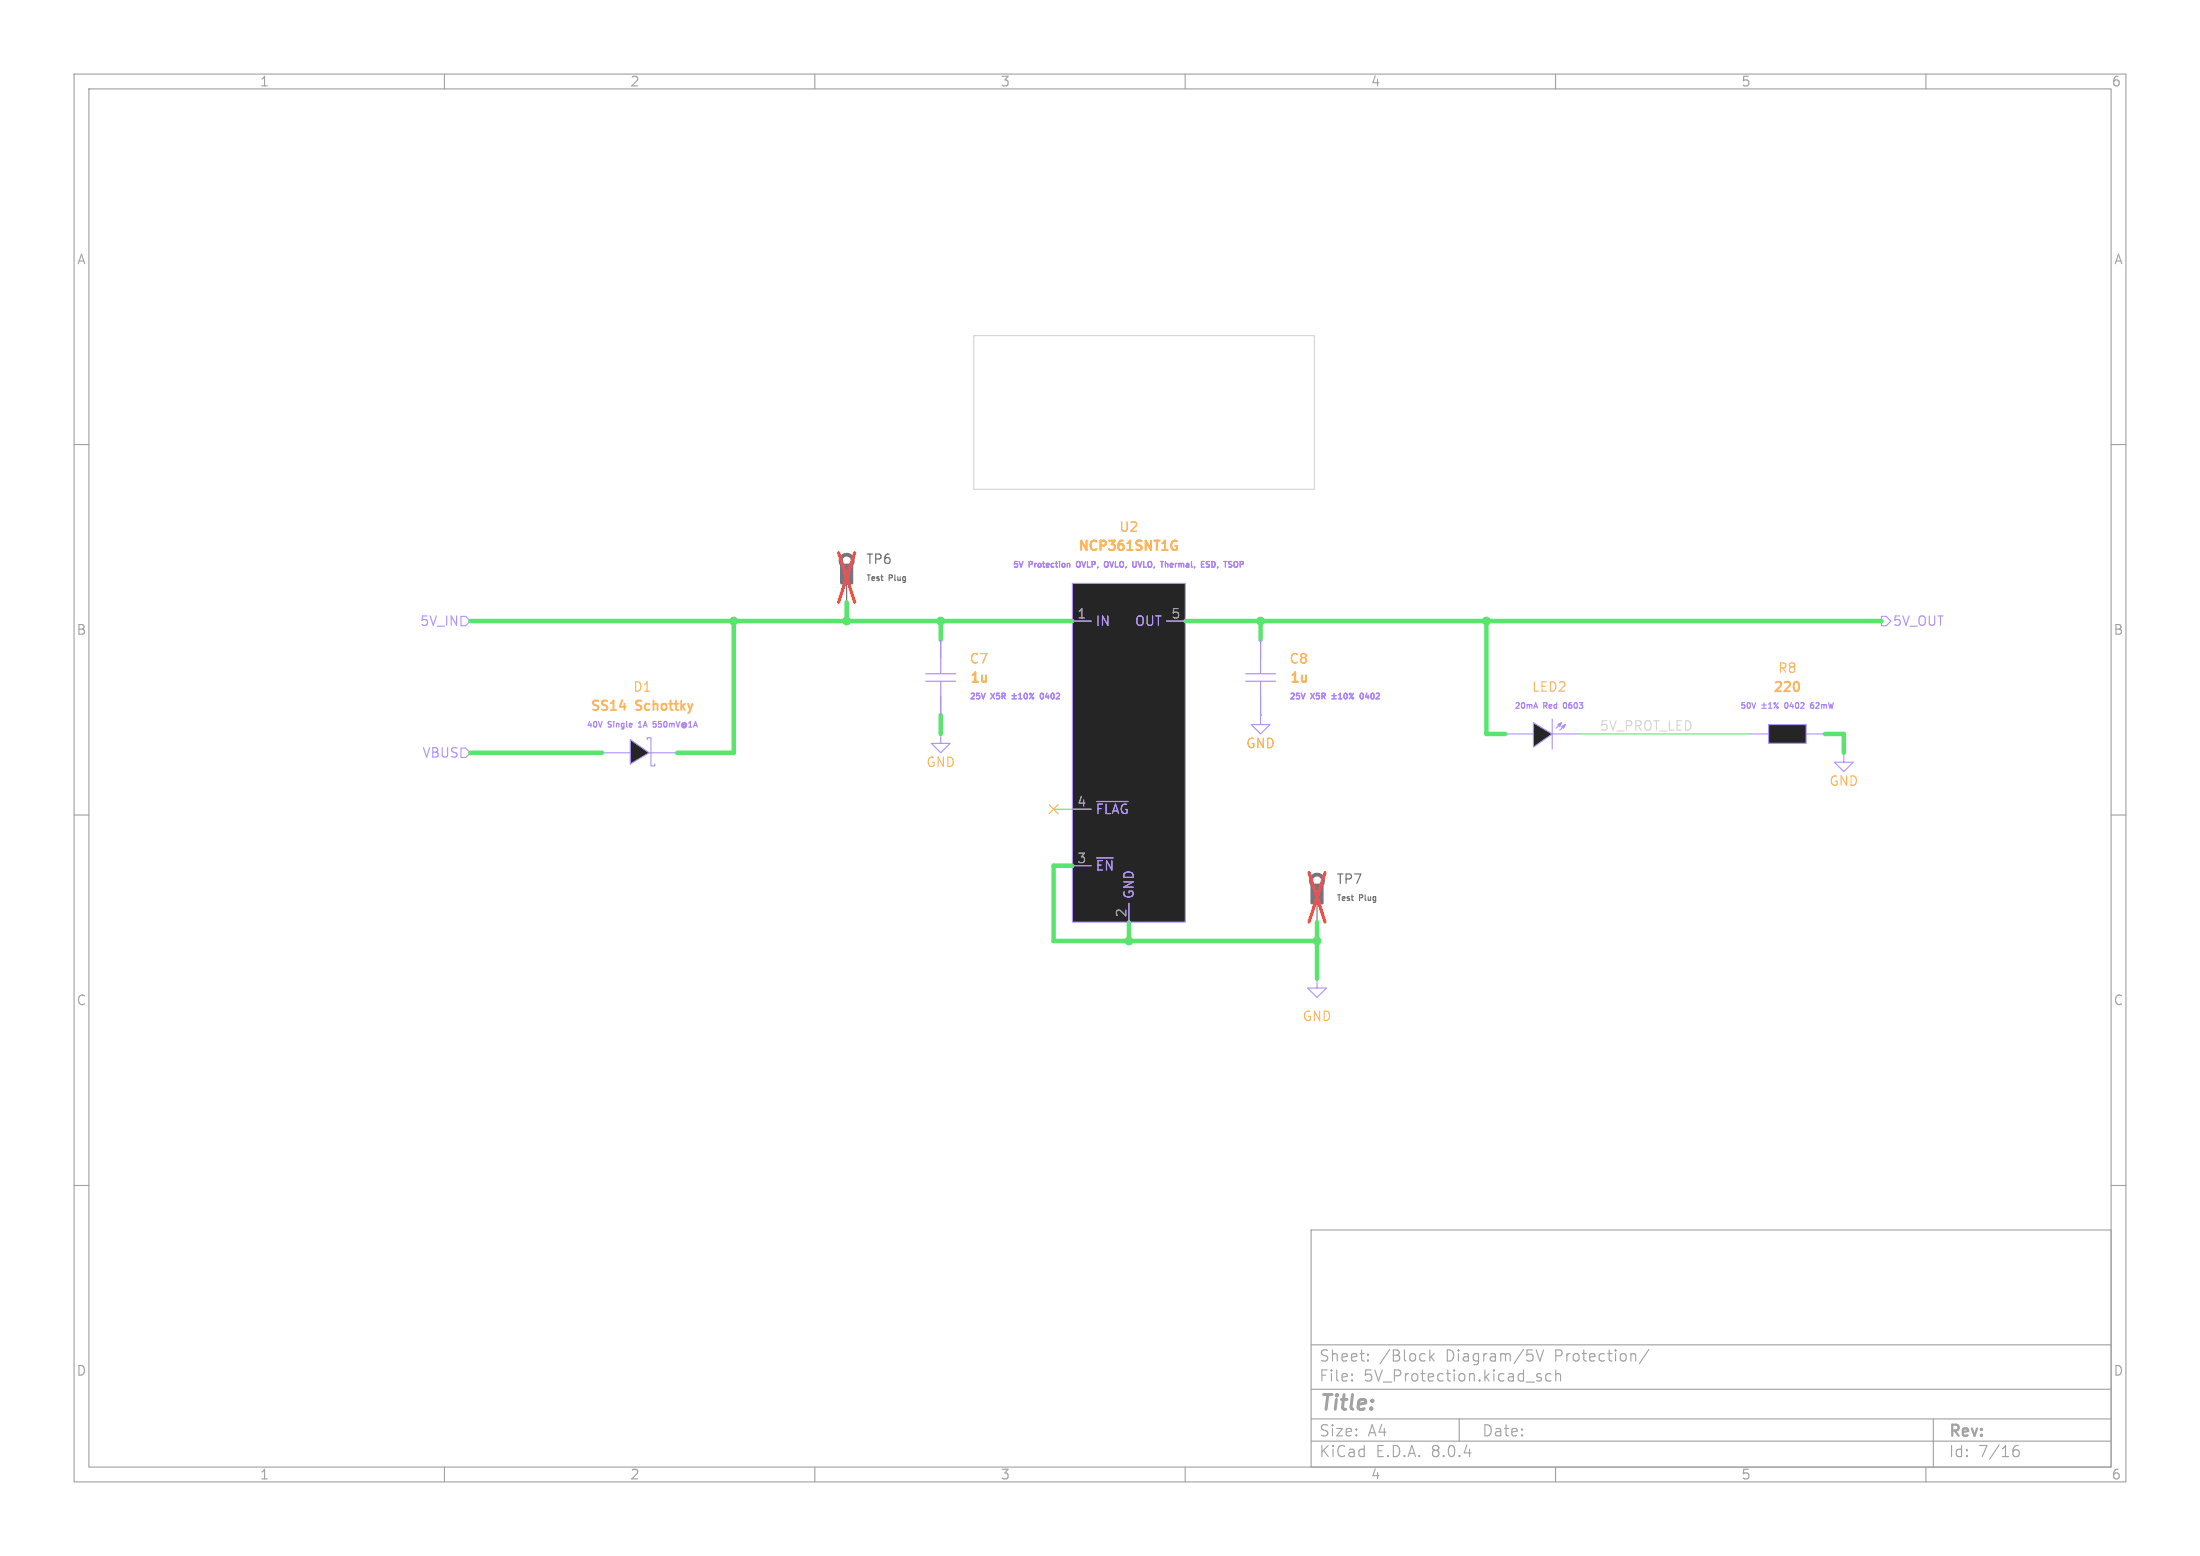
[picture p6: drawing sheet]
<svg xmlns="http://www.w3.org/2000/svg" width="297mm" height="210mm" viewBox="0 0 297 210" stroke-linecap="round" stroke-linejoin="round" font-family="sans-serif">
<g fill="none" stroke="#a2a2a2" stroke-width=".15">
<path d="M10 10h277v190h-277zM12 12h273v186h-273zM60 10v2M110 10v2M160 10v2M210 10v2M260 10v2M10 60h2M285 60h2M10 110h2M285 110h2M10 160h2"/>
<path d="M285 160h2M177 166h108v32h-108zM60 198v2M110 198v2M160 198v2M177 194.5h108M177 191.5h108M177 187.5h108M177 181.5h108M182.5 186.3h.1l-.1 .1M182.5 186.3v.1M182.5 185.5v.1"/>
<path d="M182.5 185.5h.1l-.1 .1M184.7 183.6v.1M184.7 183.6h-.1l.1 .1M184.7 182.8v.1M184.7 182.8h-.1l.1 .1M193 182.2v1.5M193.2 183.1l.4 .6M193.6 182.7l-.6 .6M197 191.5v3M207.4 182.2l.5 1.5 .5-1.5M207.7 185.9l.3 .1 .1 .2-.2 .2h-.3M207.7 185.4l.3 .1"/>
<path d="M209.4 185.5l-.4-.1-.3 .3v.4l.1 .2 .2 .1 .4-.1M210 198v2M210 185.5a.37 .37 0 0 1 .7 .1v.8M210 184.9v1.5M220.7 182.8l.1 .9M222.6 182.1l-1.3 2M260 198v2M261 191.5v6.5M271.7 196l.3-.3h.5l.1 .3v.3l-.3 .3h-.3l-.3-.3M272.5 195.1a.6 .6 0 0 0-.8 .6"/>
</g>
<path d="M125 92h4M125 90.9h4M127 99.1v1.2h1.3l-1.3 1.3-1.3-1.3h1.3M127 99.1h.1M127 86.4v4.5M127 92v4.5" fill="none" stroke="#af92fb" stroke-width=".15"/>
<g fill="none" stroke="#ae81ff" stroke-width=".15">
<path d="M136.6 93.9h.6M136.6 94.3h.6M136.9 93.6v.6M137.5 94.3h.5M137.5 93.8l.2-.2v.7M138.3 93.6h.1a.41 .41 0 0 1 .3 .3 .41 .41 0 0 1-.3 .4l-.1-.3zM139.6 93.6l-.6 .7M140.8 93.6h-.1a.41 .41 0 0 0-.3 .3 .41 .41 0 0 0 .3 .4h.1"/>
<circle cx="139.1" cy="93.7" r=".11"/>
<circle cx="139.5" cy="94.2" r=".11"/>
</g>
<path d="M85.1 99.8l2.5 1.8-2.5 1.5z" fill="#252526"/>
<path d="M85.1 99.8l2.5 1.8-2.5 1.5zM87.4 99.8v-.2h.5v3.8h.5v-.3M81.3 101.6h3.8M87.6 101.6h3.8" fill="none" stroke="#af92fb" stroke-width=".15"/>
<path d="M83.7 95.4h.8" fill="none" stroke="#ffb45b" stroke-width=".25"/>
<path d="M86.2 98.1h.4M86.3 97.6h-.1M88.2 98.1h.2M88.2 97.4h.4M88.4 97.7h-.2" fill="none" stroke="#ae81ff" stroke-width=".15"/>
<path d="M144.8 78.7h15.2v45.8h-15.2z" fill="#252526"/>
<g fill="none" stroke="#af92fb" stroke-width=".15">
<path d="M144.8 78.7h15.2v45.8h-15.2zM144.8 83.8h2.5M157.5 83.8h2.5M168.2 90.9h4M168.2 92h4M170.2 96.5v1.3h1.2l-1.2 1.3-1.3-1.3h1.3M170.2 96.5h.1M170.2 86.4v4.5M170.2 92v4.5M144.8 116.8h2.5M144.8 109.2h2.5M148.1 115.8h2.2"/>
<path d="M148.1 108.2h4.2M248.9 101.6v1.3h1.3l-1.3 1.2-1.3-1.2h1.3M248.9 101.6h.1M152.4 121.9v2.6M177.8 132.1v1.3h1.3l-1.3 1.2-1.3-1.2h1.3M177.8 132.1h.1"/>
</g>
<path d="M158.4 73h.4M158.7 73.7h.2v.4l-.2 .1h-.3" fill="none" stroke="#ffb45b" stroke-width=".25"/>
<g fill="none" stroke="#ae81ff" stroke-width=".15">
<path d="M149.1 76.3a.26 .26 0 0 0 .3 .2M149.4 75.8a.26 .26 0 0 0-.3 .2M153.4 75.8l-.1 .7M157.4 76.1h.2M163.3 75.8l-.4 .1v.2l.3 .1 .1 .2-.2 .1h-.2M166.8 75.8l-.2 .2v.4l.2 .1M179.8 93.9h.6M179.8 94.3h.6M180.1 93.6v.6M180.7 94.3h.4M180.7 93.8l.2-.2v.7M181.5 93.6h.1a.41 .41 0 0 1 .3 .3 .41 .41 0 0 1-.3 .4 .51 .51 0 0 1-.1-.7z"/>
<path d="M182.7 93.6l-.5 .7M183.9 93.6a.41 .41 0 0 0-.3 .3 .41 .41 0 0 0 .3 .4"/>
<circle cx="182.3" cy="93.7" r=".11"/>
<circle cx="182.6" cy="94.2" r=".11"/>
</g>
<g fill="#767676" stroke="#767676" stroke-width=".25">
<path d="M113.5 76.2h1.6v2.5h-1.6z"/>
<path d="M177 119.4h1.6v2.5h-1.6z"/>
</g>
<path d="M113.8 76.3a.83 .83 0 0 1-.1-1.2 .83 .83 0 0 1 1.2 0 .83 .83 0 0 1-.1 1.2M177.3 119.5a.83 .83 0 0 1-.1-1.2 .83 .83 0 0 1 1.2 0 .83 .83 0 0 1-.1 1.2" fill="none" stroke="#767676" stroke-width=".51"/>
<path d="M114.3 78.7v2.6M177.8 121.9v2.6" fill="none" stroke="#767676" stroke-width=".15"/>
<path d="M113.2 74.6l2.2 6.7M115.4 74.6l-2.2 6.7M176.7 117.8l2.2 6.7M178.9 117.8l-2.2 6.7" fill="none" stroke="#e65255" stroke-width=".46"/>
<path d="M238.8 97.8h5v2.5h-5z" fill="#252526"/>
<path d="M236.2 99.1h2.6M238.8 97.8h5v2.5h-5zM243.8 99.1h2.6" fill="none" stroke="#af92fb" stroke-width=".15"/>
<path d="M242.7 92.1l.2 .4v.3l-.2 .4" fill="none" stroke="#ffb45b" stroke-width=".25"/>
<g fill="none" stroke="#ae81ff" stroke-width=".15">
<path d="M237.9 95.2h.5M237.9 95.6h.5M238.1 94.9v.5M238.8 95.6h.4M238.8 95.1l.2-.3v.8M240.1 94.8l-.6 .8M244.7 95.1l-.3 .2M244.8 94.8l-.2 .1-.2 .3 .1 .3 .2 .1"/>
<circle cx="239.6" cy="94.9" r=".11"/>
<circle cx="240" cy="95.5" r=".11"/>
</g>
<g fill="#252526">
<path d="M207 97.5l2.5 1.6-2.5 1.7z"/>
<path d="M210.3 97.8l.5-.3-.2 .5z"/>
<path d="M210.8 98l.5-.2-.2 .5z"/>
</g>
<path d="M62.2 83.2h.7l.6 .6-.6 .7h-.7zM203.2 99.1h3.8M207 97.5l2.5 1.6-2.5 1.7zM209.5 97v4.1M209.5 99.1h3.9M210.3 97.8l.5-.3-.2 .5zM210.6 97.8l-.5 .5M210.8 98l.5-.2-.2 .5zM211.1 98l-.5 .6M254 83.2h.6l.7 .6-.7 .7h-.6zM62.2 101h.7l.6 .6-.6 .6h-.7z" fill="none" stroke="#af92fb" stroke-width=".15"/>
<g fill="#fff">
<path d="M140 47.9h1.2v.3h-.4v2.4h.4v.3h-1.2v-.3h.4v-2.4h-.4z"/>
<path d="M141.8 48.6h.4v.3a.85 .85 0 0 1 1-.3 .85 .85 0 0 1 .6 .9v1.4h-.4v-1.3a.56 .56 0 0 0-.3-.6 .56 .56 0 0 0-.7 .1l-.2 .1v1.7h-.4z"/>
<path d="M144.7 48a1.22 1.22 0 0 1 1-.2v.3a.54 .54 0 0 0-.5 0 .54 .54 0 0 0-.3 .5h.7v.4h-.7v1.9h-.4v-1.9h-.2v-.4h.2l.1-.3z"/>
<path d="M146.1 48.9a1.11 1.11 0 0 1 1.4-.1 1.11 1.11 0 0 1 .4 1.3 1.06 1.06 0 0 1-1.2 .9 1.06 1.06 0 0 1-.9-1.2h.4a.69 .69 0 0 0 .7 .9 .69 .69 0 0 0 .6-.9 .69 .69 0 0 0-.6-.9 .69 .69 0 0 0-.7 .9h-.4l.1-.5z"/>
<path d="M148.5 48.6h.4v.4a1.16 1.16 0 0 1 1.1-.3v.4l-.2-.1a1.04 1.04 0 0 0-.9 .3v1.6h-.4z"/>
<path d="M150.3 48.6h.4v.3a.9 .9 0 0 1 1.4 0 .88 .88 0 0 1 .9-.3 .88 .88 0 0 1 .7 .6v1.7h-.4v-1.3a.57 .57 0 0 0-.4-.7 .57 .57 0 0 0-.7 .5v1.5h-.4v-1.3a.53 .53 0 0 0-.2-.6 .53 .53 0 0 0-.7 .1l-.2 .1v1.7h-.4z"/>
<path d="M154.4 48.7l.7-.1a.84 .84 0 0 1 1.1 .8v1.5h-.4v-.2a.9 .9 0 0 1-.9 .3 .9 .9 0 0 1-.7-.8h.4a.62 .62 0 0 0 1 .3l.2-.1v-.6h-.2a1.15 1.15 0 0 0-.9 .3l-.1 .1h-.4a1.03 1.03 0 0 1 1.3-.7l.3-.1a.63 .63 0 0 0-1-.4l-.4 .1z"/>
<path d="M156.9 48h.4v.6h.8v.4h-.8v1a.49 .49 0 0 0 .2 .6 .49 .49 0 0 0 .6 0v.3a.78 .78 0 0 1-1.2-.7v-1.2h-.2v-.4h.2z"/>
<path d="M158.6 47.9h.4v.4h-.4z"/>
<path d="M158.6 48.6h.4v2.3h-.4z"/>
<path d="M159.8 48.9a1.11 1.11 0 0 1 1.4-.1 1.11 1.11 0 0 1 .5 1.3 1.06 1.06 0 0 1-1.2 .9 1.06 1.06 0 0 1-.9-1.2h.4a.69 .69 0 0 0 .6 .9 .69 .69 0 0 0 .7-.9 .69 .69 0 0 0-.7-.9 .69 .69 0 0 0-.6 .9h-.4v-.5z"/>
<path d="M162.3 48.6h.4v.3a.85 .85 0 0 1 .9-.3 .85 .85 0 0 1 .6 .9v1.4h-.4v-1.3a.56 .56 0 0 0-.3-.6 .56 .56 0 0 0-.6 .1l-.2 .1v1.7h-.4z"/>
</g>
<g fill="none" stroke="#fff" stroke-width=".15">
<path d="M133.9 54.6a.5 .5 0 0 1 .6-.2 .5 .5 0 0 1 .3 .5v.5a.5 .5 0 0 1-.5 .5 .5 .5 0 0 1-.5-.5zM133.9 56.8v1.2l.3 .3 .4-.1 .2-.2v-1.2M135.3 54.9l.4 1 .4-1M135.5 57.3v1M135.5 57.4a.37 .37 0 0 1 .6 .1v.8M135.6 59.8l.2-.1 .4 .1 .1 .9M136.6 55.4l.7-.2-.1-.3h-.4l-.2 .2v.7l.2 .1 .4-.1M136.8 59.7l.8 1M137.5 57.3h-.4l-.3 .3v.4l.1 .2 .2 .1 .4-.1M137.5 56.8v1.5M137.6 59.7l-.8 1M137.9 54.9v1"/>
<path d="M138.1 57.8l.7-.2v-.3h-.5l-.2 .2 .1 .7 .1 .1 .5-.1M138.3 54.9h-.2l-.2 .2M138.7 54.9l.4 1 .3-1M139.5 57.3v1M139.9 57.3h-.3l-.1 .3M140 59.8l-.4-.1-.3 .3v.4l.1 .2 .2 .1 .4-.1M140.1 54.9a.41 .41 0 0 1 .6 .2v.5a.41 .41 0 0 1-.4 .3 .41 .41 0 0 1-.4-.3v-.5zM140.3 57.3l.3 1 .4-1M140.6 59.7l.1 .9a.41 .41 0 0 0 .6 0M141.3 59.7v1M141.3 54.4v1.2l.3 .3M141.6 57.4a.41 .41 0 0 1 .4-.1 .41 .41 0 0 1 .3 .3v.4a.41 .41 0 0 1-.4 .3 .41 .41 0 0 1-.4-.3z"/>
<path d="M141.9 54.9h.6M142 59.7v1M142.1 54.4v1.2l.1 .2 .3 .1M142.4 59.7l-.3 .1-.1 .2M142.9 56.8v1.3l.2 .2M142.9 59.7v1M143 54.9h.1h.5v1M143.3 59.7l-.2 .1-.2 .2M143.5 57.3h.6M143.6 55.2l-.5 .1a.29 .29 0 0 0-.2 .3 .29 .29 0 0 0 .2 .3l.5-.1M143.7 56.8v1.3l.1 .1 .3 .1M144.5 57.3h.2h.4l.1 1"/>
<path d="M145 54.9h-.4l-.3 .2v.5l.1 .2 .2 .1 .4-.1M145 54.9v1.2a.41 .41 0 0 1-.7 .2M145.1 59.8a.37 .37 0 0 1 .7 .1v.8M145.1 59.7v1M145.2 57.6l-.5 .1a.29 .29 0 0 0-.2 .3 .29 .29 0 0 0 .2 .3l.5-.1M145.6 55.4l.7-.2v-.3h-.5l-.2 .2 .1 .7 .1 .1 .5-.1M146.3 59.7h.5M146.5 59.2v1.3l.1 .1 .2 .1M146.6 57.3v1.2a.41 .41 0 0 1-.7 .2M146.6 57.3h-.5l-.3 .3v.4l.2 .2 .1 .1 .5-.1M147 55.7v.1v.1M147 55.7l-.1 .1 .1 .1"/>
<path d="M147 54.9v.2M147 55.7v.2M147 54.9v.1v.1M147 54.9l-.1 .1 .1 .1M147.2 57.8l.7-.2-.1-.3h-.4l-.2 .2 .1 .7 .1 .1 .4-.1M147.3 59.8v.1M147.3 59.8h.1l-.1 .1M148.5 58.1l.1 .1-.1 .1M148.5 58.1v.1v.1M148.5 57.3v.2M148.5 58.1v.2M148.5 57.3l.1 .1-.1 .1"/>
<path d="M148.5 57.3v.1v.1M149.6 54.4h-.8v.7l.2-.2 .5 .1 .1 .2v.5l-.3 .2h-.3l-.2-.2M149.8 59.2a.59 .59 0 0 0-.7 .6v.6l.2 .2 .4 .1 .2-.1 .1-.5-.2-.3h-.4l-.3 .3M150.3 56.8h.9l-.5 .5a.41 .41 0 0 1 .5 .3v.4l-.2 .2-.5 .1-.2-.2M150.3 55.7v.1v.1M150.3 55.7l-.1 .1 .1 .1M150.3 55.7v.2M150.7 59.3a.36 .36 0 0 1 .4-.1 .36 .36 0 0 1 .2 .3 .77 .77 0 0 1-.4 1.2 .91 .91 0 0 1-.2-1.4zM151.6 54.4a.59 .59 0 0 0-.7 .6v.6l.1 .2 .5 .1 .2-.2 .1-.5-.2-.2-.4-.1-.3 .3M151.6 56.8l.5 1.5 .5-1.5M152.1 59.3a.36 .36 0 0 1 .4-.1 .36 .36 0 0 1 .3 .3 .77 .77 0 0 1-.5 1.2 .91 .91 0 0 1-.2-1.4zM152.3 54.4h1l-.7 1.5"/>
<path d="M153.5 59.8a.37 .37 0 0 1 .6 .1M153.5 59.7v1M153.6 54.4l.5 1.5 .5-1.5M154.1 59.9l.2-.2 .4 .1 .1 .9M154.1 59.9v.8M160.8 59.2h1l-.7 1.5M162.6 59.8l-.3 .3v.3l.3 .3 .4-.1 .1-.2v-.4l-.3-.2M162.6 59.8h-.2a.31 .31 0 0 1-.1-.4 .31 .31 0 0 1 .3-.2l.4 .1a.31 .31 0 0 1 .1 .3 .31 .31 0 0 1-.3 .2M162.6 59.8h.2M163.8 59.3a.36 .36 0 0 1 .4-.1 .36 .36 0 0 1 .3 .3 .77 .77 0 0 1-.4 1.2 .91 .91 0 0 1-.3-1.4zM165.2 59.8a.37 .37 0 0 1 .6 .1M165.2 59.7v1"/>
<path d="M165.8 59.9l.3-.2 .3 .1 .1 .9M165.8 59.9v.8M133.9 60.7v-1.5l.5 1.1 .5-1.1v1.5M133.9 63.1v-1.5l.5 1.1 .5-1.1v1.5M135.6 62.2l.2-.1 .4 .1 .1 .9M136.3 60.1h-.5a.29 .29 0 0 0-.3 .3 .29 .29 0 0 0 .3 .3l.5-.1M136.3 62.5h-.5a.29 .29 0 0 0-.3 .3 .29 .29 0 0 0 .3 .3l.5-.1M136.8 62.1l.8 1M137.6 62.1l-.8 1M139.1 61.6l.5 1.5 .5-1.5M140.6 62.1v1.2M141.8 62.1v1.2l-.7-1.2v1.2"/>
<path d="M142.5 63v.1M142.5 63h-.1l.1 .1M142.5 62.2v.1M142.5 62.2l-.1 .1h.1M143.8 60.2l.7-.1-.1-.3-.4-.1-.2 .2v.7l.2 .1 .4-.1M144.2 61.8l.3-.2 .5 .1a.41 .41 0 0 1 0 .6l-.8 .8h.9M145.7 63.1h.8M145.7 62l.4-.4v1.5M147 61.6l.5 1.5 .5-1.5M147.3 60.6h.1l-.1 .1M147.3 60.6v.1M155.3 60.7l.5-1.5 .5 1.5"/>
<path d="M155.4 60.3h.7M157.9 60.1h1.2M167 60.7l.5-1.5 .5 1.5M167.1 60.3h.7"/>
</g>
<path d="M131.5 45.3h45.9v20.7h-45.9z" fill="none" stroke="#d4d4d4" stroke-width=".15"/>
<path d="M213.4 99.1h22.8M142.2 109.2h2.6" fill="none" stroke="#59e56d" stroke-width=".15"/>
<g fill="none" stroke="#59e56d" stroke-width=".61">
<path d="M63.5 83.8h81.3M99.1 83.8v17.8h-7.7M114.3 81.3v2.5M127 83.8v2.6M127 96.5v2.6M160 83.8h94M170.2 83.8v2.6M200.7 83.8v15.3h2.5M246.4 99.1h2.5v2.5M63.5 101.6h17.8M144.8 116.8h-2.6v10.2h35.6M152.4 124.5v2.5"/>
<path d="M177.8 124.5v7.6"/>
</g>
<path d="M141.6 108.6l1.2 1.2M142.8 108.6l-1.2 1.2" fill="none" stroke="#f7e740" stroke-width=".15"/>
<path d="M158.4 73h.4M158.7 73.7h.2v.4l-.2 .1h-.3" fill="none" stroke="#ffb45b" stroke-width=".25"/>
<g fill="none" stroke="#ae81ff" stroke-width=".15">
<path d="M149.1 76.3a.26 .26 0 0 0 .3 .2M149.4 75.8a.26 .26 0 0 0-.3 .2M153.4 75.8l-.1 .7M157.4 76.1h.2M163.3 75.8l-.4 .1v.2l.3 .1 .1 .2-.2 .1h-.2M166.8 75.8l-.2 .2v.4l.2 .1M136.6 93.9h.6M136.6 94.3h.6M136.9 93.6v.6M137.5 94.3h.5M137.5 93.8l.2-.2v.7M138.3 93.6h.1a.41 .41 0 0 1 .3 .3 .41 .41 0 0 1-.3 .4l-.1-.3z"/>
<path d="M139.6 93.6l-.6 .7M140.8 93.6h-.1a.41 .41 0 0 0-.3 .3 .41 .41 0 0 0 .3 .4h.1M179.8 93.9h.6M179.8 94.3h.6M180.1 93.6v.6M180.7 94.3h.4M180.7 93.8l.2-.2v.7M181.5 93.6h.1a.41 .41 0 0 1 .3 .3 .41 .41 0 0 1-.3 .4 .51 .51 0 0 1-.1-.7zM182.7 93.6l-.5 .7M183.9 93.6a.41 .41 0 0 0-.3 .3 .41 .41 0 0 0 .3 .4"/>
<circle cx="139.1" cy="93.7" r=".11"/>
<circle cx="139.5" cy="94.2" r=".11"/>
<circle cx="182.3" cy="93.7" r=".11"/>
<circle cx="182.6" cy="94.2" r=".11"/>
</g>
<path d="M127 86.4v2.5M127 94v2.5M144.8 83.8h2.5M157.5 83.8h2.5M170.2 96.5h.1M170.2 86.4v2.5M170.2 94v2.5M144.8 116.8h2.5M144.8 109.2h2.5M148.1 115.8h2.2M148.1 108.2h4.2M152.4 121.9v2.6" fill="none" stroke="#af92fb" stroke-width=".15"/>
<g fill="#59e56d" stroke="#59e56d" stroke-width=".15">
<circle cx="152.4" cy="127" r=".52"/>
<circle cx="200.7" cy="83.8" r=".52"/>
<circle cx="170.2" cy="83.8" r=".52"/>
<circle cx="177.8" cy="127" r=".52"/>
<circle cx="127" cy="83.8" r=".52"/>
<circle cx="114.3" cy="83.8" r=".52"/>
<circle cx="99.1" cy="83.8" r=".52"/>
</g>
<text font-size="2.8" fill="#a2a2a2" x="178" y="190.9">Title:</text>
<g font-size="2.1" fill="#a2a2a2">
<text x="178" y="184">Sheet:</text>
<text x="186.2" y="184">/Block</text>
<text x="195.2" y="184">Diagram/5V</text>
<text x="210" y="184">Protection/</text>
<text x="178" y="186.7">File:</text>
<text x="184.1" y="186.7">5V_Protection.kicad_sch</text>
<text x="178" y="196.9">KiCad</text>
<text x="178" y="194.1">Size:</text>
<text x="184.7" y="194.1">A4</text>
<text x="185.7" y="196.9">E.D.A.</text>
<text x="193.3" y="196.9">8.0.4</text>
<text x="200" y="194.1">Date:</text>
<text x="263" y="194.3">Rev:</text>
<text x="263" y="196.9">Id:</text>
<text x="267.1" y="196.9">7/16</text>
</g>
<g font-size="1.8" fill="#a2a2a2">
<text x="35" y="11.9">1</text>
<text x="85" y="11.9">2</text>
<text x="135" y="11.9">3</text>
<text x="185" y="11.9">4</text>
<text x="235" y="11.9">5</text>
<text x="285" y="11.9">6</text>
<text x="10.3" y="35.9">A</text>
<text x="285.3" y="35.9">A</text>
<text x="145.3" y="83.6">1</text>
<text x="158" y="83.6">5</text>
<text x="10.3" y="85.9">B</text>
<text x="285.3" y="85.9">B</text>
<text x="145.3" y="109">4</text>
<text x="145.3" y="116.6">3</text>
<text x="152.1" y="123.9" transform="rotate(-90 152.1 123.9)">2</text>
<text x="10.3" y="135.9">C</text>
<text x="285.3" y="135.9">C</text>
<text x="10.3" y="185.9">D</text>
<text x="285.3" y="185.9">D</text>
<text x="35" y="199.9">1</text>
<text x="85" y="199.9">2</text>
<text x="135" y="199.9">3</text>
<text x="185" y="199.9">4</text>
<text x="235" y="199.9">5</text>
<text x="285" y="199.9">6</text>
</g>
<g font-size="1.8" fill="#ffb45b">
<text x="151" y="72">U2</text>
<text x="145.4" y="74.7">NCP361SNT1G</text>
<text x="130.8" y="89.8">C7</text>
<text x="174" y="89.8">C8</text>
<text x="85.4" y="93.6">D1</text>
<text x="130.8" y="92.5">1u</text>
<text x="174" y="92.5">1u</text>
<text x="206.7" y="93.6">LED2</text>
<text x="239.2" y="93.7">220</text>
<text x="240" y="91">R8</text>
<text x="79.6" y="96.3">SS14</text>
<text x="85.9" y="96.3">Schottky</text>
<text x="168.1" y="101.2">GND</text>
<text x="125" y="103.7">GND</text>
<text x="246.9" y="106.3">GND</text>
<text x="175.8" y="138">GND</text>
</g>
<g font-size="1.8" fill="#696969">
<text x="116.8" y="76.3">TP6</text>
<text x="180.3" y="119.5">TP7</text>
</g>
<g font-size="1.8" fill="#af92fb">
<text x="56.6" y="84.7">5V_IN</text>
<text x="147.8" y="84.7">IN</text>
<text x="153.1" y="84.7">OUT</text>
<text x="255.5" y="84.7">5V_OUT</text>
<text x="56.9" y="102.5">VBUS</text>
<text x="147.8" y="110.1">~{FLAG}</text>
<text x="147.8" y="117.7">~{EN}</text>
<text x="153.3" y="121.4" transform="rotate(-90 153.3 121.4)">GND</text>
</g>
<text font-size="1.8" fill="#d4d4d4" x="215.9" y="98.7">5V_PROT_LED</text>
<g font-size="1.1" fill="#ae81ff">
<text x="136.6" y="76.8">5V</text>
<text x="138.9" y="76.8">Protection</text>
<text x="145.6" y="76.8">OVLP,</text>
<text x="149.7" y="76.8">OVLO,</text>
<text x="153.8" y="76.8">UVLO,</text>
<text x="157.9" y="76.8">Thermal,</text>
<text x="163.7" y="76.8">ESD,</text>
<text x="167.1" y="76.8">TSOP</text>
<text x="130.8" y="94.6">25V</text>
<text x="133.8" y="94.6">X5R</text>
<text x="141" y="94.6">0402</text>
<text x="174" y="94.6">25V</text>
<text x="177" y="94.6">X5R</text>
<text x="184.2" y="94.6">0402</text>
<text x="204.4" y="95.9">20mA</text>
<text x="208.4" y="95.9">Red</text>
<text x="211.4" y="95.9">0603</text>
<text x="234.8" y="95.9">50V</text>
<text x="241.2" y="95.9">0402</text>
<text x="245" y="95.9">62mW</text>
<text x="79.1" y="98.4">40V</text>
<text x="82.1" y="98.4">Single</text>
<text x="86.5" y="98.4">1A</text>
<text x="88.8" y="98.4">550mV@1A</text>
</g>
<g font-size="1.1" fill="#737373">
<text x="116.8" y="78.6">Test</text>
<text x="120" y="78.6">Plug</text>
<text x="180.3" y="121.8">Test</text>
<text x="183.5" y="121.8">Plug</text>
</g>
</svg>
